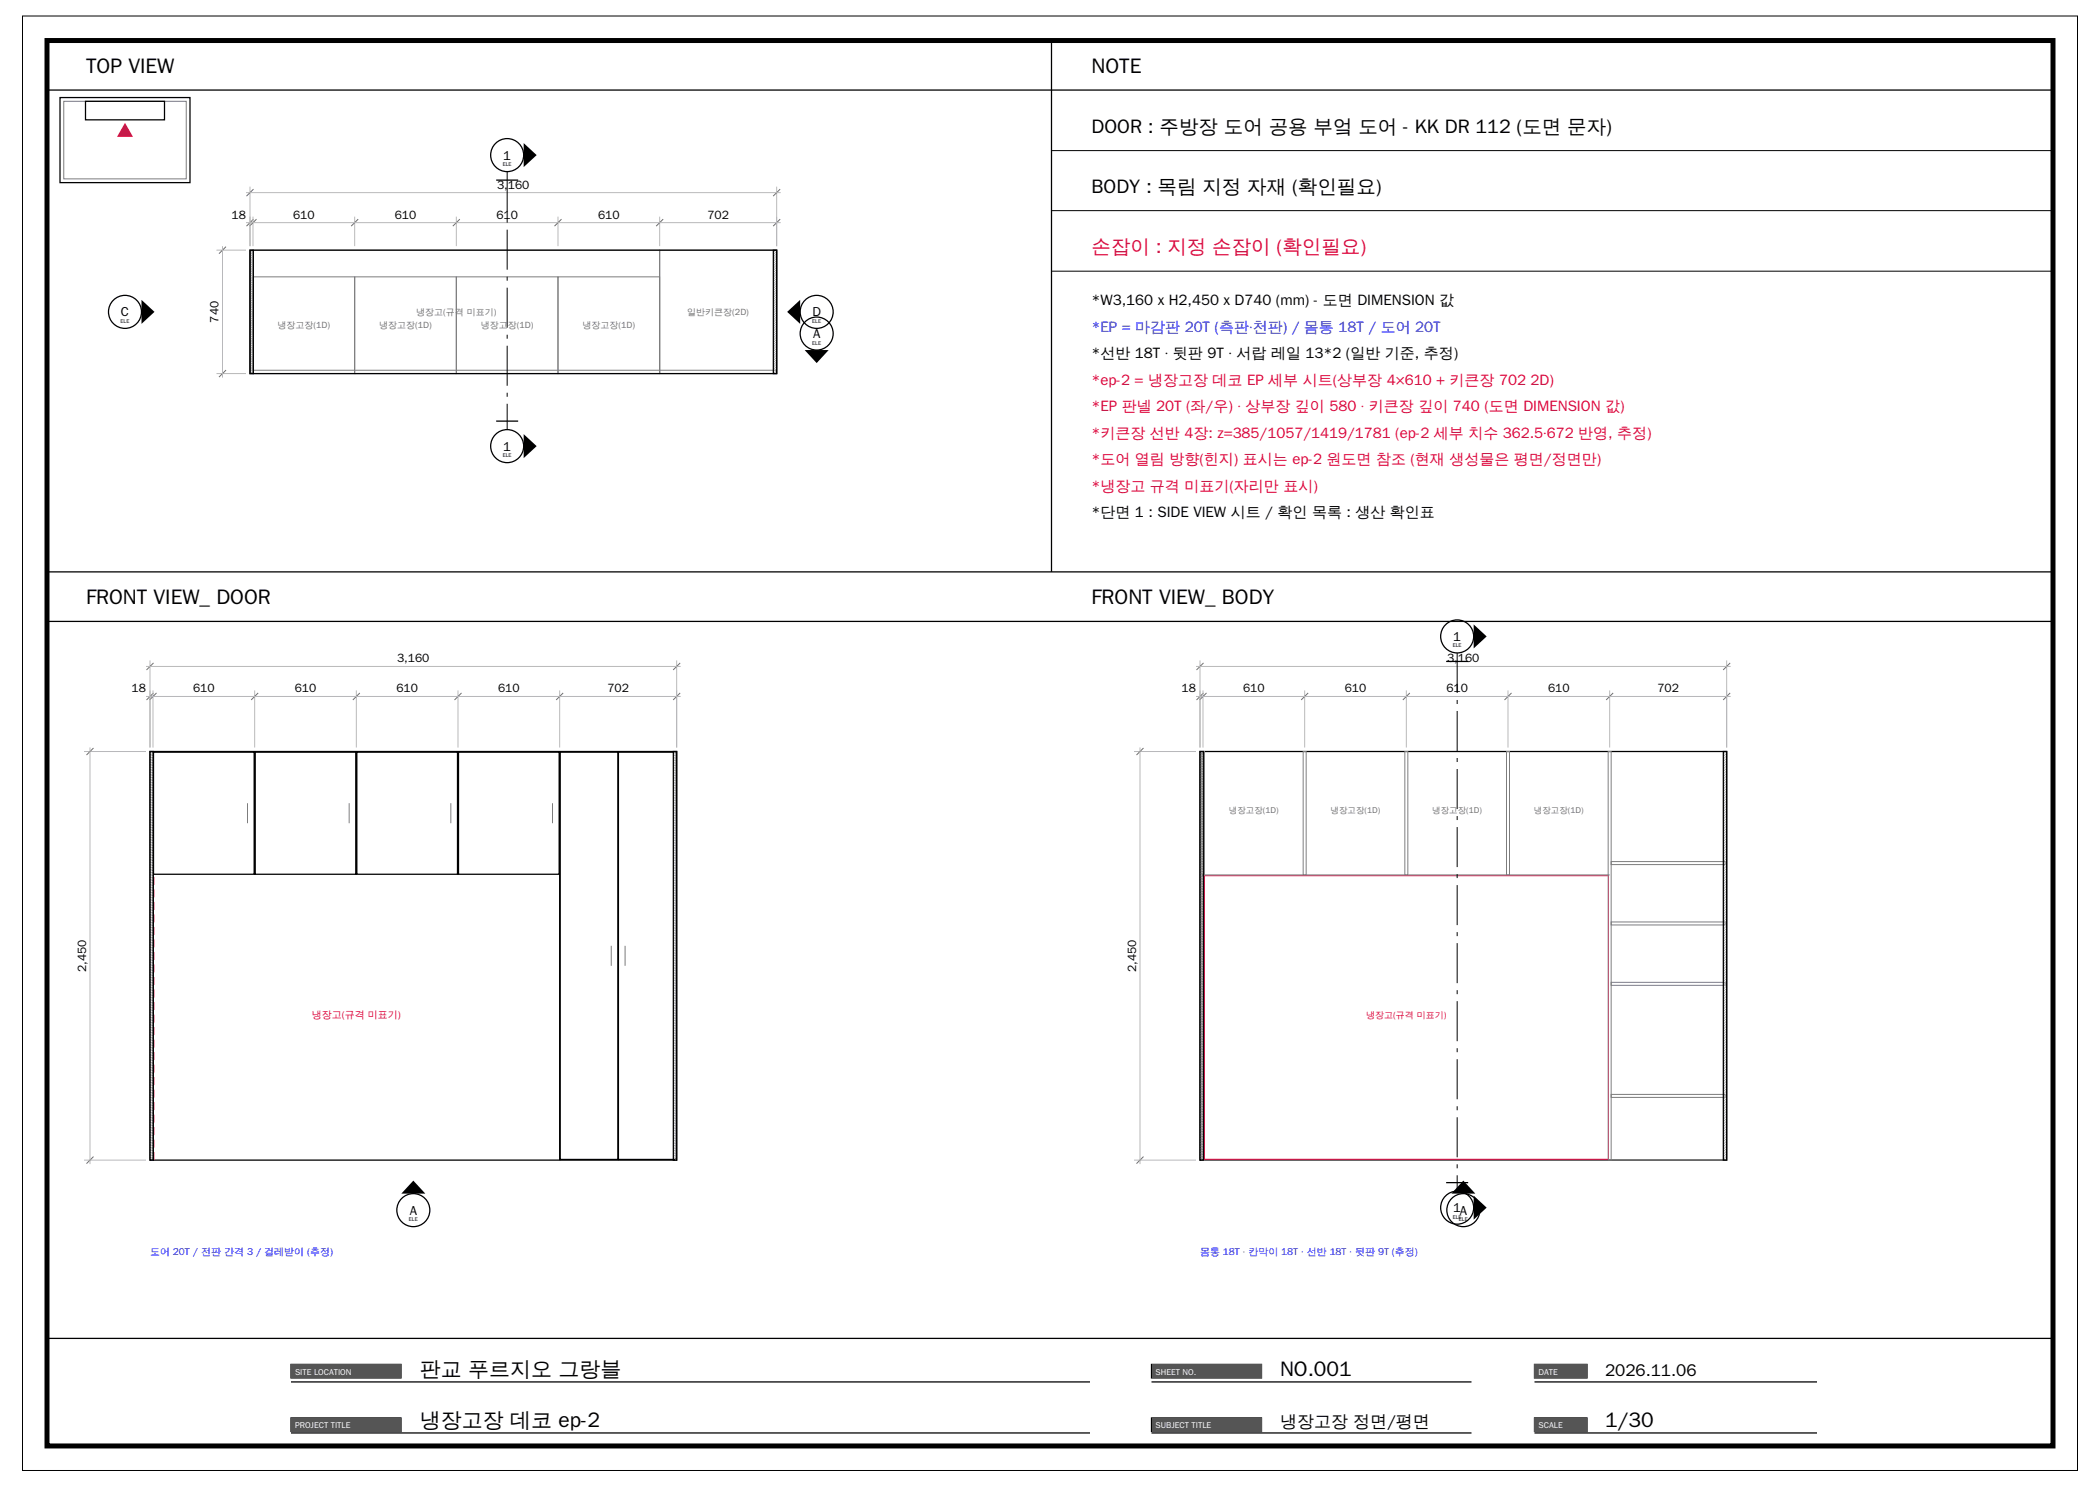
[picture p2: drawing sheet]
<svg xmlns="http://www.w3.org/2000/svg" width="420mm" height="297mm" viewBox="0 0 420 297" stroke-linecap="round" stroke-linejoin="round" font-family="sans-serif">
<path d="M4.5 3.2h411v290.7h-411zM210.3 30.1h200.3M210.3 42.1h200.3M210.3 54.2h200.3" fill="none" stroke="#000" stroke-width=".2"/>
<path d="M9.4 8.1h401.2v280.9h-401.2z" fill="none" stroke="#000" stroke-width="1" stroke-linecap="butt"/>
<path d="M9.4 18h401.2M210.3 8.6v105.7M9.4 114.3h401.2M9.4 124.2h401.2M9.4 267.5h401.2M58.2 272.7h22v2.7h-22z" fill="none" stroke="#000" stroke-width=".25"/>
<path d="M58.2 272.7h22v2.7h-22z" fill-rule="evenodd" fill="#555"/>
<path d="M58.2 276.2h159.8M58.2 283.4h22v2.7h-22z" fill="none" stroke="#000" stroke-width=".25"/>
<path d="M58.2 283.4h22v2.7h-22z" fill-rule="evenodd" fill="#555"/>
<path d="M230.3 272.7h22v2.7h-22zM58.2 286.4h159.8" fill="none" stroke="#000" stroke-width=".25"/>
<path d="M230.3 272.7h22v2.7h-22z" fill-rule="evenodd" fill="#555"/>
<path d="M230.3 276.2h64M230.3 283.4h22v2.7h-22z" fill="none" stroke="#000" stroke-width=".25"/>
<path d="M230.3 283.4h22v2.7h-22z" fill-rule="evenodd" fill="#555"/>
<path d="M306.9 272.7h10.5v2.7h-10.5zM230.3 286.4h64" fill="none" stroke="#000" stroke-width=".25"/>
<path d="M306.9 272.7h10.5v2.7h-10.5z" fill-rule="evenodd" fill="#555"/>
<path d="M306.9 276.2h56.5M306.9 283.4h10.5v2.7h-10.5z" fill="none" stroke="#000" stroke-width=".25"/>
<path d="M306.9 283.4h10.5v2.7h-10.5z" fill-rule="evenodd" fill="#555"/>
<path d="M12 19.5h26v17h-26zM17.1 20.2h15.8v3.8h-15.8zM306.9 286.4h56.5" fill="none" stroke="#000" stroke-width=".25"/>
<path d="M12.7 20.2h24.6v15.5h-24.6z" fill="none" stroke="#7d7d7d" stroke-width=".2"/>
<path d="M25 24.6l1.6 2.8h-3.2z" fill="#de0038"/>
<g fill="none" stroke="#7d7d7d" stroke-width=".2">
<path d="M50.6 50h81.3v24.7h-81.3zM50.6 55.3h20.3v19.4h-20.3zM70.9 55.3h20.4v19.4h-20.4zM91.3 55.3h20.3v19.4h-20.3zM111.6 55.3h20.3v19.4h-20.3zM131.9 50h23.4v24.7h-23.4zM50.6 74h104.7M240.3 150.2h.6v24.7h-.6zM260.6 150.2h.6v24.7h-.6zM281 150.2h.6v24.7h-.6zM301.3 150.2h.6v24.7h-.6zM321.6 150.2h.6v81.7h-.6z"/>
<path d="M49.5 160.5v4M69.8 160.5v4M90.2 160.5v4M110.5 160.5v4M240.3 174.9h.6v57h-.6zM240.6 174.9h81.3M322.2 172.2h22.8v.6h-22.8zM122.2 189v4M125 189v4M322.2 196.3h22.8v.6h-22.8zM322.2 184.3h22.8v.6h-22.8zM322.2 218.7h22.8v.6h-22.8z"/>
<path d="M240.6 231.9h104.7"/>
</g>
<g fill="none" stroke="#aaa" stroke-width=".2">
<path d="M50.5 50l-.5 .4M50.7 50.2l-.7 .7M50.7 50.7l-.7 .7M50.7 51.1l-.7 .7M50.7 51.6l-.7 .7M50.7 52l-.7 .7M50.7 52.5l-.7 .7M50.7 52.9l-.7 .7M50.7 53.4l-.7 .6M50.7 53.8l-.7 .7M50.7 54.3l-.7 .7M50.7 54.7l-.7 .7"/>
<path d="M50.7 55.2l-.7 .6M50.7 55.6l-.7 .7M50.7 56.1l-.7 .7M50.7 56.5l-.7 .7M50.7 57l-.7 .7M50.7 57.4l-.7 .7M50.7 57.9l-.7 .6M50.7 58.3l-.7 .7M50.7 58.8l-.7 .6M50.7 59.2l-.7 .7M50.7 59.7l-.7 .6M155.1 50l-.4 .4"/>
<path d="M155.3 50.2l-.6 .7M155.3 50.7l-.6 .7M155.3 51.1l-.6 .7M155.3 51.6l-.6 .7M155.3 52l-.6 .7M155.3 52.5l-.6 .7M155.3 52.9l-.6 .7M155.3 53.4l-.6 .6M155.3 53.8l-.6 .7M155.3 54.3l-.6 .7M155.3 54.7l-.6 .7M155.3 55.2l-.6 .6"/>
<path d="M155.3 55.6l-.6 .7M155.3 56.1l-.6 .7M155.3 56.5l-.6 .7M155.3 57l-.6 .7M155.3 57.4l-.6 .7M155.3 57.9l-.6 .6M155.3 58.3l-.6 .7M155.3 58.8l-.6 .6M155.3 59.2l-.6 .7M155.3 59.7l-.6 .6M50.7 60.1l-.7 .7M50.7 60.6l-.7 .7"/>
<path d="M50.7 61l-.7 .7M50.7 61.5l-.7 .7M50.7 61.9l-.7 .7M50.7 62.4l-.7 .6M50.7 62.8l-.7 .7M50.7 63.3l-.7 .6M50.7 63.7l-.7 .7M50.7 64.2l-.7 .7M50.7 64.6l-.7 .7M50.7 65.1l-.7 .7M50.7 65.5l-.7 .7M50.7 66l-.7 .7"/>
<path d="M50.7 66.4l-.7 .7M50.7 66.9l-.7 .7M50.7 67.3l-.7 .7M50.7 67.8l-.7 .6M50.7 68.2l-.7 .7M50.7 68.7l-.7 .6M50.7 69.1l-.7 .7M50.7 69.6l-.7 .6M50.7 70l-.7 .7M50.7 70.5l-.7 .7M50.7 70.9l-.7 .7M50.7 71.4l-.7 .7"/>
<path d="M50.7 71.8l-.7 .7M50.7 72.3l-.7 .6M50.7 72.7l-.7 .7M50.7 73.2l-.7 .6M50.7 73.6l-.7 .7M50.7 74.1l-.6 .6M50.7 74.5l-.2 .2M155.3 60.1l-.6 .7M155.3 60.6l-.6 .7M155.3 61l-.6 .7M155.3 61.5l-.6 .7M155.3 61.9l-.6 .7"/>
<path d="M155.3 62.4l-.6 .6M155.3 62.8l-.6 .7M155.3 63.3l-.6 .6M155.3 63.7l-.6 .7M155.3 64.2l-.6 .7M155.3 64.6l-.6 .7M155.3 65.1l-.6 .7M155.3 65.5l-.6 .7M155.3 66l-.6 .7M155.3 66.4l-.6 .7M155.3 66.9l-.6 .7M155.3 67.3l-.6 .7"/>
<path d="M155.3 67.8l-.6 .6M155.3 68.2l-.6 .7M155.3 68.7l-.6 .6M155.3 69.1l-.6 .7M155.3 69.6l-.6 .6M155.3 70l-.6 .7M155.3 70.5l-.6 .7M155.3 70.9l-.6 .7M155.3 71.4l-.6 .7M155.3 71.8l-.6 .7M155.3 72.3l-.6 .6M155.3 72.7l-.6 .7"/>
<path d="M155.3 73.2l-.6 .6M155.3 73.6l-.6 .7M155.3 74.1l-.6 .6M155.3 74.5l-.1 .2M30.5 150.2l-.5 .5M30.7 150.5l-.7 .7M30.7 151l-.7 .7M30.7 151.5l-.7 .7M30.7 152l-.7 .7M30.7 152.5l-.7 .7M30.7 153l-.7 .7M30.7 153.5l-.7 .7"/>
<path d="M30.7 154l-.7 .7M30.7 154.5l-.7 .7M30.7 155l-.7 .7M30.7 155.5l-.7 .7M30.7 156l-.7 .7M30.7 156.5l-.7 .7M30.7 157l-.7 .7M30.7 157.5l-.7 .7M30.7 158l-.7 .7M30.7 158.5l-.7 .7M30.7 159l-.7 .7M30.7 159.5l-.7 .7"/>
<path d="M135.2 150.2l-.5 .5M135.3 150.5l-.6 .7M135.3 151l-.6 .7M135.3 151.5l-.6 .7M135.3 152l-.6 .7M135.3 152.5l-.6 .7M135.3 153l-.6 .7M135.3 153.5l-.6 .7M135.3 154l-.6 .7M135.3 154.5l-.6 .7M135.3 155l-.6 .7M135.3 155.5l-.6 .7"/>
<path d="M135.3 156l-.6 .7M135.3 156.5l-.6 .7M135.3 157l-.6 .7M135.3 157.5l-.6 .7M135.3 158l-.6 .7M135.3 158.5l-.6 .7M135.3 159l-.6 .7M135.3 159.5l-.6 .7M240.5 150.2l-.5 .5M240.7 150.5l-.7 .7M240.7 151l-.7 .7M240.7 151.5l-.7 .7"/>
<path d="M240.7 152l-.7 .7M240.7 152.5l-.7 .7M240.7 153l-.7 .7M240.7 153.5l-.7 .7M240.7 154l-.7 .7M240.7 154.5l-.7 .7M240.7 155l-.7 .7M240.7 155.5l-.7 .7M240.7 156l-.7 .7M240.7 156.5l-.7 .7M240.7 157l-.7 .7M240.7 157.5l-.7 .7"/>
<path d="M240.7 158l-.7 .7M240.7 158.5l-.7 .7M240.7 159l-.7 .7M240.7 159.5l-.7 .7M345.2 150.2l-.5 .5M345.3 150.5l-.6 .7M345.3 151l-.6 .7M345.3 151.5l-.6 .7M345.3 152l-.6 .7M345.3 152.5l-.6 .7M345.3 153l-.6 .7M345.3 153.5l-.6 .7"/>
<path d="M345.3 154l-.6 .7M345.3 154.5l-.6 .7M345.3 155l-.6 .7M345.3 155.5l-.6 .7M345.3 156l-.6 .7M345.3 156.5l-.6 .7M345.3 157l-.6 .7M345.3 157.5l-.6 .7M345.3 158l-.6 .7M345.3 158.5l-.6 .7M345.3 159l-.6 .7M345.3 159.5l-.6 .7"/>
<path d="M30.7 178.5l-.7 .7M30.7 179l-.7 .7M30.7 160l-.7 .7M30.7 160.5l-.7 .7M30.7 161l-.7 .7M30.7 161.5l-.7 .7M30.7 162l-.7 .7M30.7 162.5l-.7 .7M30.7 163l-.7 .7M30.7 163.5l-.7 .7M30.7 164l-.7 .7M30.7 164.5l-.7 .7"/>
<path d="M30.7 165l-.7 .7M30.7 165.5l-.7 .7M30.7 166l-.7 .7M30.7 166.5l-.7 .7M30.7 167l-.7 .7M30.7 167.5l-.7 .7M30.7 168l-.7 .7M30.7 168.5l-.7 .7M30.7 169l-.7 .7M30.7 169.5l-.7 .7M30.7 170l-.7 .7M30.7 170.5l-.7 .7"/>
<path d="M30.7 171l-.7 .7M30.7 171.5l-.7 .7M30.7 172l-.7 .7M30.7 172.5l-.7 .7M30.7 173l-.7 .7M30.7 173.5l-.7 .7M30.7 174l-.7 .7M30.7 174.5l-.7 .7M30.7 175l-.7 .7M30.7 175.5l-.7 .7M30.7 176l-.7 .7M30.7 176.5l-.7 .7"/>
<path d="M30.7 177l-.7 .7M30.7 177.5l-.7 .7M30.7 178l-.7 .7M30.7 179.5l-.7 .7M135.3 160l-.6 .7M135.3 160.5l-.6 .7M135.3 161l-.6 .7M135.3 161.5l-.6 .7M135.3 162l-.6 .7M135.3 162.5l-.6 .7M135.3 163l-.6 .7M135.3 163.5l-.6 .7"/>
<path d="M135.3 164l-.6 .7M135.3 164.5l-.6 .7M135.3 165l-.6 .7M135.3 165.5l-.6 .7M135.3 166l-.6 .7M135.3 166.5l-.6 .7M135.3 167l-.6 .7M135.3 167.5l-.6 .7M135.3 168l-.6 .7M135.3 168.5l-.6 .7M135.3 169l-.6 .7M135.3 169.5l-.6 .7"/>
<path d="M135.3 170l-.6 .7M135.3 170.5l-.6 .7M135.3 171l-.6 .7M135.3 171.5l-.6 .7M135.3 172l-.6 .7M135.3 172.5l-.6 .7M135.3 173l-.6 .7M135.3 173.5l-.6 .7M135.3 174l-.6 .7M135.3 174.5l-.6 .7M135.3 175l-.6 .7M135.3 175.5l-.6 .7"/>
<path d="M135.3 176l-.6 .7M135.3 176.5l-.6 .7M135.3 177l-.6 .7M135.3 177.5l-.6 .7M135.3 178l-.6 .7M135.3 178.5l-.6 .7M135.3 179l-.6 .7M135.3 179.5l-.6 .7M240.7 160l-.7 .7M240.7 160.5l-.7 .7M240.7 161l-.7 .7M240.7 161.5l-.7 .7"/>
<path d="M240.7 162l-.7 .7M240.7 162.5l-.7 .7M240.7 163l-.7 .7M240.7 163.5l-.7 .7M240.7 164l-.7 .7M240.7 164.5l-.7 .7M240.7 165l-.7 .7M240.7 165.5l-.7 .7M240.7 166l-.7 .7M240.7 166.5l-.7 .7M240.7 167l-.7 .7M240.7 167.5l-.7 .7"/>
<path d="M240.7 168l-.7 .7M240.7 168.5l-.7 .7M240.7 169l-.7 .7M240.7 169.5l-.7 .7M240.7 170l-.7 .7M240.7 170.5l-.7 .7M240.7 171l-.7 .7M240.7 171.5l-.7 .7M240.7 172l-.7 .7M240.7 172.5l-.7 .7M240.7 173l-.7 .7M240.7 173.5l-.7 .7"/>
<path d="M240.7 174l-.7 .7M240.7 174.5l-.7 .7M240.7 175l-.7 .7M240.7 175.5l-.7 .7M240.7 176l-.7 .7M240.7 176.5l-.7 .7M240.7 177l-.7 .7M240.7 177.5l-.7 .7M240.7 178l-.7 .7M240.7 178.5l-.7 .7M240.7 179l-.7 .7M240.7 179.5l-.7 .7"/>
<path d="M345.3 160l-.6 .7M345.3 160.5l-.6 .7M345.3 161l-.6 .7M345.3 161.5l-.6 .7M345.3 162l-.6 .7M345.3 162.5l-.6 .7M345.3 163l-.6 .7M345.3 163.5l-.6 .7M345.3 164l-.6 .7M345.3 164.5l-.6 .7M345.3 165l-.6 .7M345.3 165.5l-.6 .7"/>
<path d="M345.3 166l-.6 .7M345.3 166.5l-.6 .7M345.3 167l-.6 .7M345.3 167.5l-.6 .7M345.3 168l-.6 .7M345.3 168.5l-.6 .7M345.3 169l-.6 .7M345.3 169.5l-.6 .7M345.3 170l-.6 .7M345.3 170.5l-.6 .7M345.3 171l-.6 .7M345.3 171.5l-.6 .7"/>
<path d="M345.3 172l-.6 .7M345.3 172.5l-.6 .7M345.3 173l-.6 .7M345.3 173.5l-.6 .7M345.3 174l-.6 .7M345.3 174.5l-.6 .7M345.3 175l-.6 .7M345.3 175.5l-.6 .7M345.3 176l-.6 .7M345.3 176.5l-.6 .7M345.3 177l-.6 .7M345.3 177.5l-.6 .7"/>
<path d="M345.3 178l-.6 .7M345.3 178.5l-.6 .7M345.3 179l-.6 .7M345.3 179.5l-.6 .7M30.7 183l-.7 .7M30.7 188l-.7 .7M30.7 192l-.7 .7M30.7 192.5l-.7 .7M30.7 196l-.7 .7M30.7 196.5l-.7 .7M30.7 180l-.7 .7M30.7 180.5l-.7 .7"/>
<path d="M30.7 181l-.7 .7M30.7 181.5l-.7 .7M30.7 182l-.7 .7M30.7 182.5l-.7 .7M30.7 183.5l-.7 .7M30.7 184l-.7 .7M30.7 184.5l-.7 .7M30.7 185l-.7 .7M30.7 185.5l-.7 .7M30.7 186l-.7 .7M30.7 186.5l-.7 .7M30.7 187l-.7 .7"/>
<path d="M30.7 187.5l-.7 .7M30.7 188.5l-.7 .7M30.7 189l-.7 .7M30.7 189.5l-.7 .7M30.7 190l-.7 .7M30.7 190.5l-.7 .7M30.7 191l-.7 .7M30.7 191.5l-.7 .7M30.7 193l-.7 .7M30.7 193.5l-.7 .7M30.7 194l-.7 .7M30.7 194.5l-.7 .7"/>
<path d="M30.7 195l-.7 .7M30.7 195.5l-.7 .7M30.7 197l-.7 .7M30.7 197.5l-.7 .7M30.7 198l-.7 .7M30.7 198.5l-.7 .7M30.7 199l-.7 .7M30.7 199.5l-.7 .7M135.3 180l-.6 .7M135.3 180.5l-.6 .7M135.3 181l-.6 .7M135.3 181.5l-.6 .7"/>
<path d="M135.3 182l-.6 .7M135.3 182.5l-.6 .7M135.3 183l-.6 .7M135.3 183.5l-.6 .7M135.3 184l-.6 .7M135.3 184.5l-.6 .7M135.3 185l-.6 .7M135.3 185.5l-.6 .7M135.3 186l-.6 .7M135.3 186.5l-.6 .7M135.3 187l-.6 .7M135.3 187.5l-.6 .7"/>
<path d="M135.3 188l-.6 .7M135.3 188.5l-.6 .7M135.3 189l-.6 .7M135.3 189.5l-.6 .7M135.3 190l-.6 .7M135.3 190.5l-.6 .7M135.3 191l-.6 .7M135.3 191.5l-.6 .7M135.3 192l-.6 .7M135.3 192.5l-.6 .7M135.3 193l-.6 .7M135.3 193.5l-.6 .7"/>
<path d="M135.3 194l-.6 .7M135.3 194.5l-.6 .7M135.3 195l-.6 .7M135.3 195.5l-.6 .7M135.3 196l-.6 .7M135.3 196.5l-.6 .7M135.3 197l-.6 .7M135.3 197.5l-.6 .7M135.3 198l-.6 .7M135.3 198.5l-.6 .7M135.3 199l-.6 .7M135.3 199.5l-.6 .7"/>
<path d="M240.7 180l-.7 .7M240.7 180.5l-.7 .7M240.7 181l-.7 .7M240.7 181.5l-.7 .7M240.7 182l-.7 .7M240.7 182.5l-.7 .7M240.7 183l-.7 .7M240.7 183.5l-.7 .7M240.7 184l-.7 .7M240.7 184.5l-.7 .7M240.7 185l-.7 .7M240.7 185.5l-.7 .7"/>
<path d="M240.7 186l-.7 .7M240.7 186.5l-.7 .7M240.7 187l-.7 .7M240.7 187.5l-.7 .7M240.7 188l-.7 .7M240.7 188.5l-.7 .7M240.7 189l-.7 .7M240.7 189.5l-.7 .7M240.7 190l-.7 .7M240.7 190.5l-.7 .7M240.7 191l-.7 .7M240.7 191.5l-.7 .7"/>
<path d="M240.7 192l-.7 .7M240.7 192.5l-.7 .7M240.7 193l-.7 .7M240.7 193.5l-.7 .7M240.7 194l-.7 .7M240.7 194.5l-.7 .7M240.7 195l-.7 .7M240.7 195.5l-.7 .7M240.7 196l-.7 .7M240.7 196.5l-.7 .7M240.7 197l-.7 .7M240.7 197.5l-.7 .7"/>
<path d="M240.7 198l-.7 .7M240.7 198.5l-.7 .7M240.7 199l-.7 .7M240.7 199.5l-.7 .7M345.3 180l-.6 .7M345.3 180.5l-.6 .7M345.3 181l-.6 .7M345.3 181.5l-.6 .7M345.3 182l-.6 .7M345.3 182.5l-.6 .7M345.3 183l-.6 .7M345.3 183.5l-.6 .7"/>
<path d="M345.3 184l-.6 .7M345.3 184.5l-.6 .7M345.3 185l-.6 .7M345.3 185.5l-.6 .7M345.3 186l-.6 .7M345.3 186.5l-.6 .7M345.3 187l-.6 .7M345.3 187.5l-.6 .7M345.3 188l-.6 .7M345.3 188.5l-.6 .7M345.3 189l-.6 .7M345.3 189.5l-.6 .7"/>
<path d="M345.3 190l-.6 .7M345.3 190.5l-.6 .7M345.3 191l-.6 .7M345.3 191.5l-.6 .7M345.3 192l-.6 .7M345.3 192.5l-.6 .7M345.3 193l-.6 .7M345.3 193.5l-.6 .7M345.3 194l-.6 .7M345.3 194.5l-.6 .7M345.3 195l-.6 .7M345.3 195.5l-.6 .7"/>
<path d="M345.3 196l-.6 .7M345.3 196.5l-.6 .7M345.3 197l-.6 .7M345.3 197.5l-.6 .7M345.3 198l-.6 .7M345.3 198.5l-.6 .7M345.3 199l-.6 .7M345.3 199.5l-.6 .7M30.7 200l-.7 .7M30.7 200.5l-.7 .7M30.7 201l-.7 .7M30.7 201.5l-.7 .7"/>
<path d="M30.7 202l-.7 .7M30.7 202.5l-.7 .7M30.7 203l-.7 .7M30.7 203.5l-.7 .7M30.7 204l-.7 .7M30.7 204.5l-.7 .7M30.7 205l-.7 .7M30.7 205.5l-.7 .7M30.7 206l-.7 .7M30.7 206.5l-.7 .7M30.7 207l-.7 .7M30.7 207.5l-.7 .7"/>
<path d="M30.7 208l-.7 .7M30.7 208.5l-.7 .7M30.7 209l-.7 .7M30.7 209.5l-.7 .7M30.7 210l-.7 .7M30.7 210.5l-.7 .7M30.7 211l-.7 .7M30.7 211.5l-.7 .7M30.7 212l-.7 .7M30.7 212.5l-.7 .7M30.7 213l-.7 .7M30.7 213.5l-.7 .7"/>
<path d="M30.7 214l-.7 .7M30.7 214.5l-.7 .7M30.7 215l-.7 .7M30.7 215.5l-.7 .7M30.7 216l-.7 .7M30.7 216.5l-.7 .7M30.7 217l-.7 .7M30.7 217.5l-.7 .7M30.7 218l-.7 .7M30.7 218.5l-.7 .7M30.7 219l-.7 .7M30.7 219.5l-.7 .7"/>
<path d="M135.3 200l-.6 .7M135.3 200.5l-.6 .7M135.3 201l-.6 .7M135.3 201.5l-.6 .7M135.3 202l-.6 .7M135.3 202.5l-.6 .7M135.3 203l-.6 .7M135.3 203.5l-.6 .7M135.3 204l-.6 .7M135.3 204.5l-.6 .7M135.3 205l-.6 .7M135.3 205.5l-.6 .7"/>
<path d="M135.3 206l-.6 .7M135.3 206.5l-.6 .7M135.3 207l-.6 .7M135.3 207.5l-.6 .7M135.3 208l-.6 .7M135.3 208.5l-.6 .7M135.3 209l-.6 .7M135.3 209.5l-.6 .7M135.3 210l-.6 .7M135.3 210.5l-.6 .7M135.3 211l-.6 .7M135.3 211.5l-.6 .7"/>
<path d="M135.3 212l-.6 .7M135.3 212.5l-.6 .7M135.3 213l-.6 .7M135.3 213.5l-.6 .7M135.3 214l-.6 .7M135.3 214.5l-.6 .7M135.3 215l-.6 .7M135.3 215.5l-.6 .7M135.3 216l-.6 .7M135.3 216.5l-.6 .7M135.3 217l-.6 .7M135.3 217.5l-.6 .7"/>
<path d="M135.3 218l-.6 .7M135.3 218.5l-.6 .7M135.3 219l-.6 .7M135.3 219.5l-.6 .7M240.7 200l-.7 .7M240.7 200.5l-.7 .7M240.7 201l-.7 .7M240.7 201.5l-.7 .7M240.7 202l-.7 .7M240.7 202.5l-.7 .7M240.7 203l-.7 .7M240.7 203.5l-.7 .7"/>
<path d="M240.7 204l-.7 .7M240.7 204.5l-.7 .7M240.7 205l-.7 .7M240.7 205.5l-.7 .7M240.7 206l-.7 .7M240.7 206.5l-.7 .7M240.7 207l-.7 .7M240.7 207.5l-.7 .7M240.7 208l-.7 .7M240.7 208.5l-.7 .7M240.7 209l-.7 .7M240.7 209.5l-.7 .7"/>
<path d="M240.7 210l-.7 .7M240.7 210.5l-.7 .7M240.7 211l-.7 .7M240.7 211.5l-.7 .7M240.7 212l-.7 .7M240.7 212.5l-.7 .7M240.7 213l-.7 .7M240.7 213.5l-.7 .7M240.7 214l-.7 .7M240.7 214.5l-.7 .7M240.7 215l-.7 .7M240.7 215.5l-.7 .7"/>
<path d="M240.7 216l-.7 .7M240.7 216.5l-.7 .7M240.7 217l-.7 .7M240.7 217.5l-.7 .7M240.7 218l-.7 .7M240.7 218.5l-.7 .7M240.7 219l-.7 .7M240.7 219.5l-.7 .7M345.3 200l-.6 .7M345.3 200.5l-.6 .7M345.3 201l-.6 .7M345.3 201.5l-.6 .7"/>
<path d="M345.3 202l-.6 .7M345.3 202.5l-.6 .7M345.3 203l-.6 .7M345.3 203.5l-.6 .7M345.3 204l-.6 .7M345.3 204.5l-.6 .7M345.3 205l-.6 .7M345.3 205.5l-.6 .7M345.3 206l-.6 .7M345.3 206.5l-.6 .7M345.3 207l-.6 .7M345.3 207.5l-.6 .7"/>
<path d="M345.3 208l-.6 .7M345.3 208.5l-.6 .7M345.3 209l-.6 .7M345.3 209.5l-.6 .7M345.3 210l-.6 .7M345.3 210.5l-.6 .7M345.3 211l-.6 .7M345.3 211.5l-.6 .7M345.3 212l-.6 .7M345.3 212.5l-.6 .7M345.3 213l-.6 .7M345.3 213.5l-.6 .7"/>
<path d="M345.3 214l-.6 .7M345.3 214.5l-.6 .7M345.3 215l-.6 .7M345.3 215.5l-.6 .7M345.3 216l-.6 .7M345.3 216.5l-.6 .7M345.3 217l-.6 .7M345.3 217.5l-.6 .7M345.3 218l-.6 .7M345.3 218.5l-.6 .7M345.3 219l-.6 .7M345.3 219.5l-.6 .7"/>
<path d="M30.7 220l-.7 .7M30.7 220.5l-.7 .7M30.7 221l-.7 .7M30.7 221.5l-.7 .7M30.7 222l-.7 .7M30.7 222.5l-.7 .7M30.7 223l-.7 .7M30.7 223.5l-.7 .7M30.7 224l-.7 .7M30.7 224.5l-.7 .7M30.7 225l-.7 .7M30.7 225.5l-.7 .7"/>
<path d="M30.7 226l-.7 .7M30.7 226.5l-.7 .7M30.7 227l-.7 .7M30.7 227.5l-.7 .7M30.7 228l-.7 .7M30.7 228.5l-.7 .7M30.7 229l-.7 .7M30.7 229.5l-.7 .7M30.7 230l-.7 .7M30.7 230.5l-.7 .7M30.7 231l-.7 .7M30.7 231.5l-.4 .4"/>
<path d="M135.3 220l-.6 .7M135.3 220.5l-.6 .7M135.3 221l-.6 .7M135.3 221.5l-.6 .7M135.3 222l-.6 .7M135.3 222.5l-.6 .7M135.3 223l-.6 .7M135.3 223.5l-.6 .7M135.3 224l-.6 .7M135.3 224.5l-.6 .7M135.3 225l-.6 .7M135.3 225.5l-.6 .7"/>
<path d="M135.3 226l-.6 .7M135.3 226.5l-.6 .7M135.3 227l-.6 .7M135.3 227.5l-.6 .7M135.3 228l-.6 .7M135.3 228.5l-.6 .7M135.3 229l-.6 .7M135.3 229.5l-.6 .7M135.3 230l-.6 .7M135.3 230.5l-.6 .7M135.3 231l-.6 .7M135.3 231.5l-.3 .4"/>
<path d="M240.7 220l-.7 .7M240.7 220.5l-.7 .7M240.7 221l-.7 .7M240.7 221.5l-.7 .7M240.7 222l-.7 .7M240.7 222.5l-.7 .7M240.7 223l-.7 .7M240.7 223.5l-.7 .7M240.7 224l-.7 .7M240.7 224.5l-.7 .7M240.7 225l-.7 .7M240.7 225.5l-.7 .7"/>
<path d="M240.7 226l-.7 .7M240.7 226.5l-.7 .7M240.7 227l-.7 .7M240.7 227.5l-.7 .7M240.7 228l-.7 .7M240.7 228.5l-.7 .7M240.7 229l-.7 .7M240.7 229.5l-.7 .7M240.7 230l-.7 .7M240.7 230.5l-.7 .7M240.7 231l-.7 .7M240.7 231.5l-.4 .4"/>
<path d="M345.3 220l-.6 .7M345.3 220.5l-.6 .7M345.3 221l-.6 .7M345.3 221.5l-.6 .7M345.3 222l-.6 .7M345.3 222.5l-.6 .7M345.3 223l-.6 .7M345.3 223.5l-.6 .7M345.3 224l-.6 .7M345.3 224.5l-.6 .7M345.3 225l-.6 .7M345.3 225.5l-.6 .7"/>
<path d="M345.3 226l-.6 .7M345.3 226.5l-.6 .7M345.3 227l-.6 .7M345.3 227.5l-.6 .7M345.3 228l-.6 .7M345.3 228.5l-.6 .7M345.3 229l-.6 .7M345.3 229.5l-.6 .7M345.3 230l-.6 .7M345.3 230.5l-.6 .7M345.3 231l-.6 .7M345.3 231.5l-.3 .4"/>
</g>
<g fill="none" stroke="#000" stroke-width=".25">
<path d="M99.2 36h4.4M50 50h.7v24.7h-.7zM50 50h105.3v24.7h-105.3zM154.7 50h.6v24.7h-.6zM99.2 84.2h4.4M289.2 132.2h4.4M30 150.2h105.3v81.7h-105.3zM30 150.2h.7v81.7h-.7zM30.6 150.2v81.7M30.7 150.3h20.1v24.4h-20.1zM50.9 150.2v24.7M51 150.3h20.2v24.4h-20.2z"/>
<path d="M71.3 150.2v24.7M71.4 150.3h20.1v24.4h-20.1zM91.6 150.2v24.7M91.7 150.3h20.1v24.4h-20.1zM111.9 150.2v81.7M112 150.3h11.6v81.4h-11.6zM123.7 150.3h11.5v81.4h-11.5zM134.7 150.2h.6v81.7h-.6zM240 150.2h105.3v81.7h-105.3zM240 150.2h.7v81.7h-.7zM344.7 150.2h.6v81.7h-.6zM289.2 236.4h4.4"/>
<circle cx="101.4" cy="31" r="3.3"/>
<circle cx="25" cy="62.3" r="3.3"/>
<circle cx="163.3" cy="62.3" r="3.3"/>
<circle cx="163.3" cy="66.7" r="3.3"/>
<circle cx="101.4" cy="89.2" r="3.3"/>
<circle cx="291.4" cy="127.2" r="3.3"/>
<circle cx="82.7" cy="241.9" r="3.3"/>
<circle cx="291.4" cy="241.4" r="3.3"/>
<circle cx="292.7" cy="241.9" r="3.3"/>
</g>
<g fill="none" stroke="#b9b9b9" stroke-width=".2">
<path d="M49.2 38.5h106.9M50 37.3v11.9M155.3 37.3v11.9M43.3 50h5.9M44.5 49.2v26.3M49.2 44.5h106.9M50.6 43.3v5.9M70.9 43.3v5.9M91.3 43.3v5.9M111.6 43.3v5.9M131.9 43.3v5.9M43.3 74.7h5.9"/>
<path d="M29.2 139.2h106.9M29.2 133.2h106.9M30 132v17.4M30.6 138v11.4M50.9 138v11.4M71.3 138v11.4M91.6 138v11.4M111.9 138v11.4M135.3 132v17.4M239.2 139.2h106.9M239.2 133.2h106.9M240 132v17.4"/>
<path d="M240.6 138v11.4M260.9 138v11.4M281.3 138v11.4M301.6 138v11.4M321.9 138v11.4M345.3 132v17.4M16.8 150.2h12.4M18 149.4v83.3M226.8 150.2h12.4M228 149.4v83.3M16.8 231.9h12.4M226.8 231.9h12.4"/>
</g>
<g fill="none" stroke="#6e6e6e" stroke-width=".2">
<path d="M50.7 37.8l-1.4 1.4M156 37.8l-1.4 1.4M45.2 49.3l-1.4 1.4M50.7 43.8l-1.4 1.4M51.3 43.8l-1.4 1.4M71.6 43.8l-1.4 1.4M92 43.8l-1.4 1.4M112.3 43.8l-1.4 1.4M132.6 43.8l-1.4 1.4M156 43.8l-1.4 1.4M45.2 74l-1.4 1.4M30.7 138.5l-1.4 1.4"/>
<path d="M30.7 132.5l-1.4 1.4M31.3 138.5l-1.4 1.4M51.6 138.5l-1.4 1.4M72 138.5l-1.4 1.4M92.3 138.5l-1.4 1.4M112.6 138.5l-1.4 1.4M136 138.5l-1.4 1.4M136 132.5l-1.4 1.4M240.7 138.5l-1.4 1.4M240.7 132.5l-1.4 1.4M241.3 138.5l-1.4 1.4M261.6 138.5l-1.4 1.4"/>
<path d="M282 138.5l-1.4 1.4M302.3 138.5l-1.4 1.4M322.6 138.5l-1.4 1.4M346 138.5l-1.4 1.4M346 132.5l-1.4 1.4M18.7 149.5l-1.4 1.4M228.7 149.5l-1.4 1.4M18.7 231.2l-1.4 1.4M228.7 231.2l-1.4 1.4"/>
</g>
<path d="M104.7 28.6l2.6 2.4-2.6 2.4zM28.3 59.9l2.6 2.4-2.6 2.4zM157.4 62.3l2.6-2.4v4.8zM160.9 70h4.8l-2.4 2.6zM104.7 86.8l2.6 2.4-2.6 2.4zM294.7 124.8l2.6 2.4-2.6 2.4zM82.7 236l2.4 2.6h-4.8zM292.7 236l2.4 2.6h-4.8zM294.7 239l2.6 2.4-2.6 2.4z" fill="#000"/>
<g fill="none" stroke="#000" stroke-width=".2">
<path d="M101.4 34.3v8M101.4 43.7v.8M101.4 45.9v8M101.4 55.3v.8M101.4 57.5v8M101.4 66.9v.8M101.4 69.1v8M101.4 78.5v.8M101.4 80.7v5.2M291.4 130.5v8M291.4 139.9v.8M291.4 142.1v8"/>
<path d="M291.4 151.5v.8M291.4 153.7v8M291.4 163.1v.8M291.4 165.3v8M291.4 174.7v.8M291.4 176.9v8M291.4 186.3v.8M291.4 188.5v8M291.4 197.9v.8M291.4 200.1v8M291.4 209.5v.8M291.4 211.7v8"/>
<path d="M291.4 221.1v.8M291.4 223.3v8M291.4 232.7v.8M291.4 234.9v3.2"/>
</g>
<g fill="none" stroke="#de0038" stroke-width=".2">
<path d="M30.8 175.3v1.6M30.8 177.8v1.6M240.8 175h80.9v56.7h-80.9zM30.8 180.3v1.6M30.8 182.8v1.6M30.8 185.3v1.6M30.8 187.8v1.6M30.8 190.3v1.6M30.8 192.8v1.6M30.8 195.3v1.6M30.8 197.8v1.6M30.8 200.3v1.6"/>
<path d="M30.8 202.8v1.6M30.8 205.3v1.6M30.8 207.8v1.6M30.8 210.3v1.6M30.8 212.8v1.6M30.8 215.3v1.6M30.8 217.8v1.6M30.8 220.3v1.6M30.8 222.8v1.6M30.8 225.3v1.6M30.8 227.8v1.6M30.8 230.3v1.6"/>
</g>
<g font-size="4.2">
<text x="17.2" y="14.5">TOP VIEW</text>
<text x="218.3" y="14.5">NOTE</text>
<text x="17.2" y="120.8">FRONT VIEW_ DOOR</text>
<text x="218.3" y="120.8">FRONT VIEW_ BODY</text>
<text x="84" y="275">판교 푸르지오 그랑블</text>
<text x="256" y="275">NO.001</text>
<text x="84" y="285.2">냉장고장 데코 ep-2</text>
<text x="321" y="285.2">1/30</text>
</g>
<g font-size="3.9">
<text x="218.3" y="26.6">DOOR : 주방장 도어 공용 부엌 도어 - KK DR 112 (도면 문자)</text>
<text x="218.3" y="38.6">BODY : 목림 지정 자재 (확인필요)</text>
</g>
<text font-size="3.9" fill="#de0038" x="218.3" y="50.6">손잡이 : 지정 손잡이 (확인필요)</text>
<g font-size="3.4">
<text x="321" y="275">2026.11.06</text>
<text x="256" y="285.2">냉장고장 정면/평면</text>
</g>
<g font-size="3">
<text x="218.3" y="61">*W3,160 x H2,450 x D740 (mm) - 도면 DIMENSION 값</text>
<text x="218.3" y="71.6">*선반 18T · 뒷판 9T · 서랍 레일 13*2 (일반 기준, 추정)</text>
<text x="218.3" y="103.4">*단면 1 : SIDE VIEW 시트 / 확인 목록 : 생산 확인표</text>
</g>
<text font-size="3" fill="#00f" x="218.3" y="66.3">*EP = 마감판 20T (측판·천판) / 몸통 18T / 도어 20T</text>
<g font-size="3" fill="#de0038">
<text x="218.3" y="76.9">*ep-2 = 냉장고장 데코 EP 세부 시트(상부장 4×610 + 키큰장 702 2D)</text>
<text x="218.3" y="82.2">*EP 판넬 20T (좌/우) · 상부장 깊이 580 · 키큰장 깊이 740 (도면 DIMENSION 값)</text>
<text x="218.3" y="87.5">*키큰장 선반 4장: z=385/1057/1419/1781 (ep-2 세부 치수 362.5·672 반영, 추정)</text>
<text x="218.3" y="92.8">*도어 열림 방향(힌지) 표시는 ep-2 원도면 참조 (현재 생성물은 평면/정면만)</text>
<text x="218.3" y="98.1">*냉장고 규격 미표기(자리만 표시)</text>
</g>
<g font-size="2.6">
<text x="100.7" y="31.9">1</text>
<text x="24.2" y="63.2">C</text>
<text x="162.5" y="63.2">D</text>
<text x="162.6" y="67.6">A</text>
<text x="100.7" y="90.1">1</text>
<text x="290.7" y="128.1">1</text>
<text x="81.9" y="242.8">A</text>
<text x="290.7" y="242.3">1A</text>
</g>
<g font-size="2.4">
<text x="99.4" y="37.7">3,160</text>
<text x="46.3" y="43.7">18</text>
<text x="58.6" y="43.7">610</text>
<text x="78.9" y="43.7">610</text>
<text x="99.3" y="43.7">610</text>
<text x="119.6" y="43.7">610</text>
<text x="141.5" y="43.7">702</text>
<text x="43.7" y="64.5" transform="rotate(-90 43.7 64.5)">740</text>
<text x="79.4" y="132.4">3,160</text>
<text x="289.4" y="132.4">3,160</text>
<text x="26.3" y="138.4">18</text>
<text x="38.6" y="138.4">610</text>
<text x="58.9" y="138.4">610</text>
<text x="79.3" y="138.4">610</text>
<text x="99.6" y="138.4">610</text>
<text x="121.5" y="138.4">702</text>
<text x="236.3" y="138.4">18</text>
<text x="248.6" y="138.4">610</text>
<text x="268.9" y="138.4">610</text>
<text x="289.3" y="138.4">610</text>
<text x="309.6" y="138.4">610</text>
<text x="331.5" y="138.4">702</text>
<text x="17.2" y="194.3" transform="rotate(-90 17.2 194.3)">2,450</text>
<text x="227.2" y="194.3" transform="rotate(-90 227.2 194.3)">2,450</text>
</g>
<text font-size="2" fill="#de0038" x="62.4" y="203.4">냉장고(규격 미표기)</text>
<g font-size="2" fill="#00f">
<text x="30" y="250.9">도어 20T / 전판 간격 3 / 걸레받이 (추정)</text>
<text x="240" y="250.9">몸통 18T · 칸막이 18T · 선반 18T · 뒷판 9T (추정)</text>
</g>
<g font-size="1.8" fill="#6e6e6e">
<text x="55.5" y="65.6">냉장고장(1D)</text>
<text x="75.8" y="65.6">냉장고장(1D)</text>
<text x="83.3" y="62.9">냉장고(규격 미표기)</text>
<text x="96.2" y="65.6">냉장고장(1D)</text>
<text x="116.5" y="65.6">냉장고장(1D)</text>
<text x="137.5" y="62.9">일반키큰장(2D)</text>
</g>
<text font-size="1.8" fill="#de0038" x="273.3" y="203.4">냉장고(규격 미표기)</text>
<g font-size="1.7" fill="#6e6e6e">
<text x="245.8" y="162.5">냉장고장(1D)</text>
<text x="266.1" y="162.5">냉장고장(1D)</text>
<text x="286.5" y="162.5">냉장고장(1D)</text>
<text x="306.8" y="162.5">냉장고장(1D)</text>
</g>
<g font-size="1.7" fill="#fff">
<text x="59" y="274.8">SITE LOCATION</text>
<text x="231.1" y="274.8">SHEET NO.</text>
<text x="307.7" y="274.8">DATE</text>
<text x="59" y="285.5">PROJECT TITLE</text>
<text x="231.1" y="285.5">SUBJECT TITLE</text>
<text x="307.7" y="285.5">SCALE</text>
</g>
<g font-size="1.1">
<text x="100.5" y="33.2">ELE</text>
<text x="24.1" y="64.5">ELE</text>
<text x="162.4" y="64.5">ELE</text>
<text x="162.4" y="68.9">ELE</text>
<text x="100.5" y="91.4">ELE</text>
<text x="290.5" y="129.4">ELE</text>
<text x="81.8" y="244.1">ELE</text>
<text x="290.5" y="243.6">ELE</text>
<text x="291.8" y="244.1">ELE</text>
</g>
</svg>
